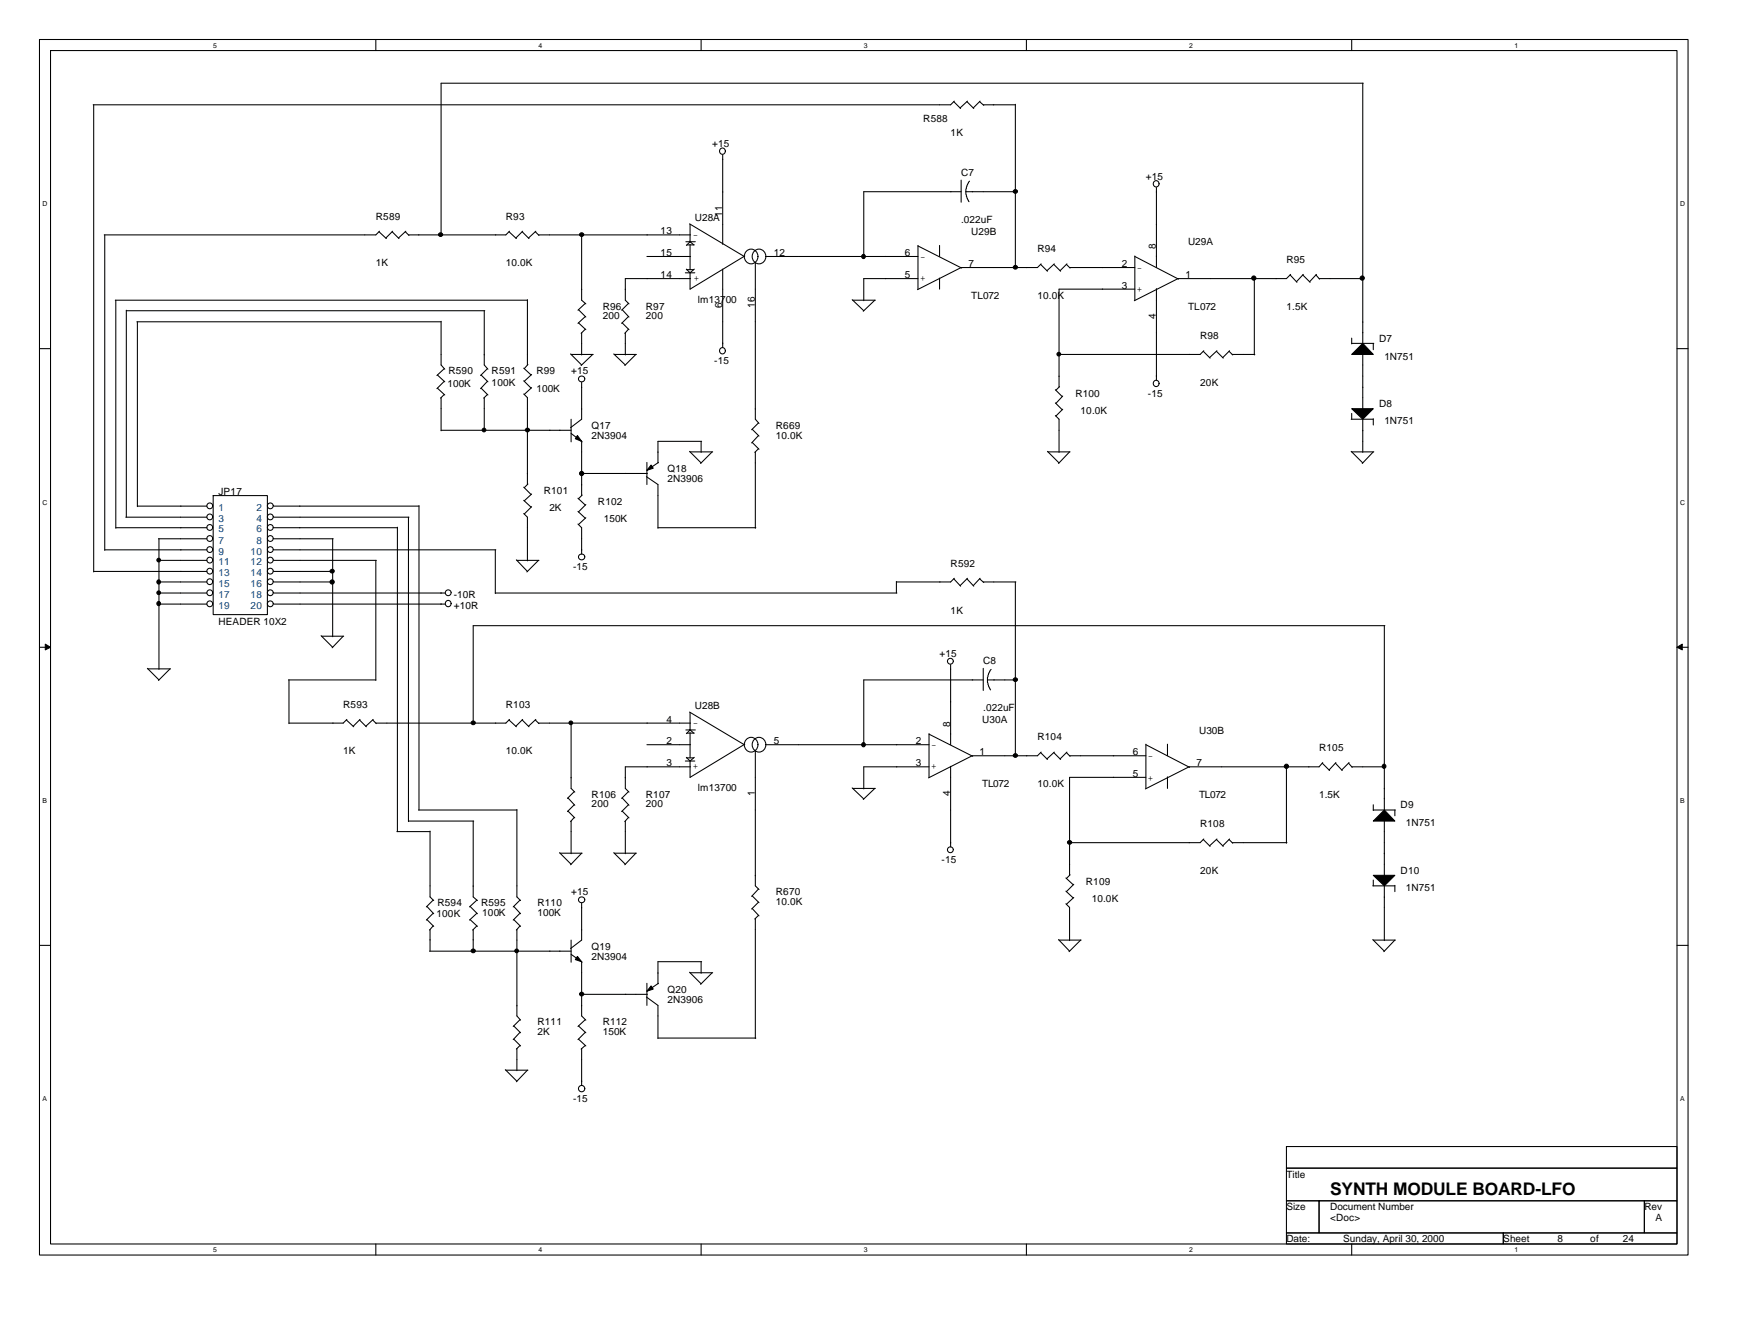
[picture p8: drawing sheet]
<svg xmlns="http://www.w3.org/2000/svg" width="279mm" height="216mm" viewBox="0 0 279 216" stroke-linecap="round" stroke-linejoin="round" font-family="sans-serif">
<g fill="none" stroke="#000" stroke-width=".17">
<path d="M6.3 6.3h265.2v195.5h-265.2zM8.1 8.1h261.6v191.9h-261.6zM15.1 16.8v75.1M60.5 6.3v1.8M112.8 6.3v1.8M153.4 16.3l1.1 1.1M153.5 16.3l-.6 .5h-137.9M155.5 16.3l1.1 1.1M155.6 16.3l-1.2 1.1M157.6 16.3l.6 .6M157.6 16.3l-1.1 1.1M158.2 16.8h5.1"/>
<path d="M163.3 16.8v26.3M165.1 6.3v1.8M217.4 6.3v1.8M219.2 13.4v41.8M219.3 13.4h-148.3v24.4M16.8 37.8v50.7M61 37.3l1.1 1.1M61 37.2l-.5 .6h-43.7M63.1 37.3l1.1 1.1M63.2 37.2l-1.1 1.1M65.2 37.3l.6 .5M65.3 37.2l-1.2 1.1"/>
<path d="M81.9 37.3l1.2 1.1M82 37.2l-.6 .6h-15.7M84 37.3l1.1 1.1M84.1 37.2l-1.1 1.1M86.1 37.3l.6 .5M86.2 37.2l-1.2 1.1M86.6 37.8h24.5M93.6 37.8v10.5l.6 .6M110.3 38.9h1.5M110.5 39.4h1.2M110.9 36l8.8 5.2M110.9 38.8l.7 .6"/>
<path d="M111 36.1v2.8M111 39.3v4M111 38.9l-.6 .6M116.2 24.9v14.4M147.7 39.5v7M147.7 39.5l7 3.6M151.1 39.5v1.7M154.6 29v3.5M154.6 30.8h-15.7v10.5M155.4 30.8v.8l.5 .8M155.4 30.8h8M156 29.1l-.5 .7-.1 1"/>
<path d="M186 30.1v12.9M6.3 56h1.8M18.5 48.3h66.3M18.6 48.3v36.6M20.3 49.9v33.2M20.3 50h57.7M22 51.7h49M22.1 51.7v29.7M71 51.6v7.1l.5 .7M71.5 59.3l-1.2 1.1M77.9 50v8.7l.6 .7M78.4 59.3l-1.1 1.1"/>
<path d="M84.2 59.2l1.2 1.1M84.8 48.2v10.5M84.9 58.6l-.6 .7M91.8 56.9l1.8 1.8M91.9 57h3.5M93 49.8l1.2 1.2M93 51.9l1.2 1.1M93.6 53.5v3.6M94.1 48.8l-1.1 1.1M94.1 50.9l-1.1 1.1M94.1 52.9l-.6 .7M95.3 57l-1.8 1.8"/>
<path d="M98.7 56.9l1.9 1.8M98.8 57h3.6M100.1 49.8l1.1 1.2M100.1 51.9l1.1 1.1M100.6 53.5v3.6M101.1 48.8l-1.1 1.1M101.1 50.9l-1.1 1.1M101.1 52.9l-.6 .7M102.3 57l-1.8 1.8M104.1 41.2h7M110.2 43.9h1.6M110.4 43.3l.6 .6 .7-.6"/>
<path d="M110.4 43.3h1.2M111.1 44.8h-10.5v3.5l.6 .6M116.2 43.3v12.6M119.8 41.1l-8.8 5.4v-2.7M120.2 40.3a1.14 1.14 0 0 1 1.7 .9 1.14 1.14 0 0 1-1.7 1 1.24 1.24 0 0 1 0-1.9zM121.4 40.3a1.14 1.14 0 0 1 1.8 .9 1.14 1.14 0 0 1-1.8 1 1.24 1.24 0 0 1 0-1.9zM121.5 42.2v25.2l.6 .7M123.3 41.2h24.4M137.1 48.2l1.8 1.8M137.2 48.3h3.6M140.7 48.3l-1.8 1.7M147.7 44.8h-8.8v3.5"/>
<path d="M151.1 44.7v1.8M167.4 42.5l1.1 1.1M167.5 42.4l-.6 .6h-12.3l-7 3.6M169.5 42.5l1.1 1.1M169.6 42.4l-1.2 1.1M171.5 42.5l.6 .6M171.6 42.4l-1.1 1.1M172 43h10.5M182.5 41.1v7.2M182.5 41.2l7.1 3.7M182.5 46.5h-12.2v15.7M186 46.4v14.7"/>
<path d="M193.5 56.5l1.1 1.1M193.6 56.4l-.6 .6h-22.7M195.7 56.5l1.1 1.1M195.7 56.4l-1.1 1.1M197.7 56.5l.6 .6M197.8 56.4l-1.1 1.1M198.2 57h3.6M201.8 44.8v12.3M207.5 44.2l1.1 1.2M207.6 44.1l-.7 .7h-17.4l-7 3.5M209.5 44.2l1.2 1.2M209.6 44.1l-1.1 1.2"/>
<path d="M211.7 44.2l.6 .7M211.8 44.1l-1.1 1.2M212.2 44.8h7.1M217.4 54.4v.9M217.4 55.2h3.6M219.2 56.9v8.9M220.9 55.2v1M269.7 56h1.8M34.3 79.7h8.7v19.1h-8.7zM70.4 60.3l1.1 1.1M70.4 62.4l1.1 1.1M71 63.9v5.4"/>
<path d="M71 69.2h20.9M71.5 61.3l-1.2 1.2M71.5 63.4l-.6 .6M77.4 60.3l1.1 1.1M77.4 62.4l1.1 1.1M77.9 63.9v5.4M78.4 61.3l-1.1 1.2M78.4 63.4l-.6 .6M84.2 78.3l1.2 1.2M84.2 63.3l.6 .6v14M84.2 61.2l1.2 1.2M84.9 77.8l-.6 .6"/>
<path d="M85.5 79.4l-1.2 1.1M85.5 62.3l-1.2 1.1M85.5 60.2l-1.2 1.1M91.9 67.4v3.6M91.9 69.7l1.7 1.3M93.6 61.5v5.9l-1.8 1.3M93.6 71v8.7M93.6 76.1h10.5M93.6 79.6l-.6 .6M94.1 60.9a.48 .48 0 0 0-.5-.5 .48 .48 0 0 0-.5 .5 .48 .48 0 0 0 .5 .5l.4-.2 .1-.3M104 76.6l1.8 1.3v7M104.1 74.3v3.6"/>
<path d="M105.9 74.3l-1.8 1.3M110.9 72.6l1.9 1.8M111 72.6h3.6M112.8 71v1.7M112.9 71h-7.1v3.4M114.6 72.6l-1.9 1.9M121 69l1.1 1.1M121 71.1l1.1 1.1M121.5 72.6v12.3M122 68l-1.1 1.1M122 70l-1.1 1.2M122 72.1l-.6 .6"/>
<path d="M168.5 72.6l1.8 1.8M168.6 72.6h3.5M169.8 66.8l.5 .6v5.3M169.8 64.8l1.1 1.1M169.8 62.7l1.1 1.1M170.4 62.1l-.6 .6M170.9 65.8l-1.1 1.1M170.9 63.7l-1.1 1.2M172 72.6l-1.7 1.9M217.3 72.6l1.9 1.8M217.3 67.4h3.6M217.4 66.5v.9"/>
<path d="M217.4 72.6h3.6M219.2 67.4v5.3M220.9 72.6l-1.8 1.9M220.9 67.3v1M15.1 91.9h18.2M16.8 88.4h16.5M18.6 84.8h14.7M20.2 83.1h13.1M22.1 81.4h11.2M25.5 90.1h7.8M25.5 97.1h7.8M25.5 95.3h7.8"/>
<path d="M25.5 93.6h7.8M25.5 86.6h7.8M25.6 86.6v21M34.2 81.3a.47 .47 0 0 0-.7-.4 .47 .47 0 0 0 0 .8 .47 .47 0 0 0 .7-.4M34.2 83.1a.47 .47 0 0 0-.7-.4 .47 .47 0 0 0 0 .8 .47 .47 0 0 0 .7-.4M34.2 84.8a.47 .47 0 0 0-.7-.4 .47 .47 0 0 0 0 .8 .47 .47 0 0 0 .7-.4M34.2 86.5a.47 .47 0 0 0-.7-.3 .47 .47 0 0 0 0 .8 .47 .47 0 0 0 .7-.4M34.2 88.3a.47 .47 0 0 0-.7-.4 .47 .47 0 0 0 0 .8 .47 .47 0 0 0 .7-.4M34.2 90a.47 .47 0 0 0-.7-.4 .47 .47 0 0 0 0 .8 .47 .47 0 0 0 .7-.4M34.2 91.8a.47 .47 0 0 0-.7-.4 .47 .47 0 0 0 0 .8 .47 .47 0 0 0 .7-.4M34.2 93.5a.47 .47 0 0 0-.7-.4 .47 .47 0 0 0 0 .8 .47 .47 0 0 0 .7-.4M34.2 95.2a.47 .47 0 0 0-.7-.3 .47 .47 0 0 0 0 .8 .47 .47 0 0 0 .7-.4"/>
<path d="M34.2 97a.47 .47 0 0 0-.7-.4 .47 .47 0 0 0 0 .8 .47 .47 0 0 0 .7-.3M43.9 81.3a.47 .47 0 0 0-.7-.4 .47 .47 0 0 0 0 .8 .47 .47 0 0 0 .7-.4M43.9 83.1a.47 .47 0 0 0-.7-.4 .47 .47 0 0 0 0 .8 .47 .47 0 0 0 .7-.4M43.9 84.8a.47 .47 0 0 0-.7-.4 .47 .47 0 0 0 0 .8 .47 .47 0 0 0 .7-.4M43.9 86.5a.47 .47 0 0 0-.7-.3 .47 .47 0 0 0 0 .8 .47 .47 0 0 0 .7-.4M43.9 88.3a.47 .47 0 0 0-.7-.4 .47 .47 0 0 0 0 .8 .47 .47 0 0 0 .7-.4M43.9 90a.47 .47 0 0 0-.7-.4 .47 .47 0 0 0 0 .8 .47 .47 0 0 0 .7-.4M43.9 91.8a.47 .47 0 0 0-.7-.4 .47 .47 0 0 0 0 .8 .47 .47 0 0 0 .7-.4M43.9 93.5a.47 .47 0 0 0-.7-.4 .47 .47 0 0 0 0 .8 .47 .47 0 0 0 .7-.4M43.9 95.2a.47 .47 0 0 0-.7-.3 .47 .47 0 0 0 0 .8 .47 .47 0 0 0 .7-.4M43.9 97a.47 .47 0 0 0-.7-.4 .47 .47 0 0 0 0 .8 .47 .47 0 0 0 .7-.3M44 90.1h16.5"/>
<path d="M44 97.1h27.6M44 95.3h27.6M44 93.6h9.6M44 81.4h23.4M44 83.1h21.8M44 84.8h19.9M44 86.6h9.6M44 88.4h35.8M44 91.9h9.6M53.5 86.6v15.8M60.5 90.1v19.3M63.9 84.8v48.9"/>
<path d="M65.7 83.1v49M67.4 81.3v48.9M72.6 95.2a.47 .47 0 0 0-.7-.3 .47 .47 0 0 0 0 .8 .47 .47 0 0 0 .7-.4M79.7 95.3h64.6M79.7 88.4v7M83.1 90l1.7 1.9M83.1 90.1h3.6M84.2 82.5l.6 .6v7.1M84.2 80.4l1.2 1.1M85.5 81.4l-1.2 1.2M86.6 90.1l-1.8 1.8M93 84.2l.6 .6v4.3"/>
<path d="M93 82.2l1.1 1.1M93 80.1l1.1 1.1M94.1 89.5a.48 .48 0 0 0-.5-.5 .48 .48 0 0 0-.5 .5 .48 .48 0 0 0 .5 .5l.2-.1 .3-.4M94.2 83.2l-1.2 1.1M94.2 81.1l-1.2 1.2M105.8 84.8h15.8M144.2 93.5v1.8M153.4 93l1.1 1.2M153.5 93l-.6 .6h-8.7M155.5 93l1.1 1.2M155.6 93l-1.2 1.1M157.6 93l.6 .6"/>
<path d="M157.6 93l-1.1 1.1M158.2 93.6h5.2M163.3 93.6v28M6.3 104.1h1.8M23.7 107.4l1.9 1.9M23.8 107.5h3.6M27.3 107.5l-1.8 1.9M46.4 109.3h14.1M46.5 109.3v7M51.6 102.2l1.9 1.9M51.7 102.3h3.6M55.2 102.3l-1.8 1.8"/>
<path d="M55.7 115.7l1.2 1.1M55.8 115.7l-.6 .5h-8.7M57.8 115.7l1.1 1.1M57.9 115.7l-1.1 1.1M59.9 115.7l.6 .6M60 115.7l-1.2 1.1M81.9 115.7l1.2 1.1M82 115.7l-.6 .5h-20.9M84 115.7l1.1 1.1M84.1 115.7l-1.1 1.1M86.1 115.7l.6 .6M86.2 115.7l-1.2 1.1"/>
<path d="M86.6 116.2h24.5M91.9 116.2v10.5l.6 .6M104.1 119.7h7M110.3 117.3h1.5M110.5 117.9h1.2M110.9 114.5l8.8 5.2M110.9 117.3l.7 .6M111 114.6v2.8M111 117.8v4M111 117.3l-.6 .6M119.8 119.6l-8.8 5.4v-2.7M120.2 118.8a1.14 1.14 0 0 1 1.7 .9 1.14 1.14 0 0 1-1.7 1 1.24 1.24 0 0 1 0-1.9z"/>
<path d="M121.4 118.8a1.14 1.14 0 0 1 1.8 .9 1.14 1.14 0 0 1-1.8 1 1.24 1.24 0 0 1 0-1.9zM123.3 119.7h26.1M149.4 117.9v7.1M149.4 118l7.1 3.6M152.9 106.8v12.9M153.3 106.3a.47 .47 0 0 0-.7-.4 .47 .47 0 0 0 0 .8 .47 .47 0 0 0 .7-.4M158.2 107.4v3.6M158.2 109.3h-19.3v10.5M158.8 109.3l.1 .8 .4 .8M158.8 109.3h4.6M159.4 107.6l-.4 .7-.2 1M184.3 119.6v7.1"/>
<path d="M184.3 119.7l7 3.7M187.8 119.6v1.9M222.7 100.6v29.6M222.8 100.6h-146.7v15.7M269.7 104.1h1.8M63.8 133.7h5.4M65.7 132h10.5M67.3 130.2h15.8M69.2 133.6v10.6l.6 .6M76.1 132v12.2l.7 .6M83.1 130.1v14.1l.6 .6M90 137.1l1.9 1.8"/>
<path d="M90.1 137.2h3.5M91.4 128.3l1.1 1.2M91.4 130.4l1.1 1.1M91.9 132v5.2M92.4 127.3l-1.1 1.1M92.4 129.4l-1.1 1.1M92.4 131.4l-.6 .7M93.6 137.2l-1.8 1.8M98.7 137.1l1.9 1.8M98.8 137.2h3.6M100.1 128.3l1.1 1.2M100.1 130.4l1.1 1.1"/>
<path d="M100.6 132v5.2M101.1 127.3l-1.1 1.1M101.1 129.4l-1.1 1.1M101.1 131.4l-.6 .7M102.3 137.2l-1.8 1.8M110.2 122.3h1.6M110.4 121.8l.6 .5 .7-.5M110.4 121.8h1.2M111.1 123.3h-10.5v3.4l.6 .6M121.5 120.7v21.7l.6 .6M137.1 126.7l1.8 1.7M137.2 126.7h3.6"/>
<path d="M140.7 126.7l-1.8 1.8M149.4 123.3h-10.5v3.5M152.9 123.2v12.9M153.3 136.6a.47 .47 0 0 0-.7-.4 .47 .47 0 0 0 0 .8 .47 .47 0 0 0 .7-.4M167.4 121l1.1 1.1M167.5 120.9l-.6 .6h-10.5l-7 3.6M169.5 121l1.1 1.1M169.6 120.9l-1.2 1.1M171.5 121l.6 .6M171.6 120.9l-1.1 1.1M172 121.5h12.3M184.3 125h-12.3v15.7"/>
<path d="M187.8 124.9v1.8M193.5 135l1.1 1.1M193.6 134.9l-.6 .6h-21M195.7 135l1.1 1.1M195.7 134.9l-1.1 1.1M197.7 135l.6 .6M197.8 134.9l-1.1 1.1M198.2 135.5h8.8M206.9 123.3v12.3M212.7 122.7l1.2 1.2M212.8 122.6l-.6 .7h-20.9l-7.1 3.5M214.8 122.7l1.1 1.2"/>
<path d="M214.9 122.6l-1.1 1.2M216.9 122.7l.6 .7M217 122.6l-1.2 1.2M217.4 123.3h5.4M220.9 129.4v.9M220.9 130.2h3.6M222.7 131.9v8.9M224.4 130.2v.9M6.3 152h1.8M68.7 145.7l1.1 1.2M68.7 147.8l1.1 1.1M69.1 152.9h22.8"/>
<path d="M69.2 149.4v3.5M69.7 144.7l-1.1 1.1M69.7 146.8l-1.1 1.1M69.7 148.8l-.6 .7M75.6 145.7l1.2 1.2M75.6 147.8l1.2 1.1M76.1 149.4v3.5M76.7 144.7l-1.2 1.1M76.7 146.8l-1.2 1.1M76.7 148.8l-.7 .7M82.6 145.7l1.1 1.2M82.6 147.8l1.1 1.1"/>
<path d="M83.1 149.4v13.9l.6 .7M83.7 144.7l-1.2 1.1M83.7 146.8l-1.2 1.1M83.7 148.8l-.6 .7M91.9 153.4l1.7 1.3M91.9 151.1v3.6M93.6 145.2v5.9l-1.8 1.4M93.6 154.6v8.7l.6 .7M93.6 159.9h10.5M94.1 144.6a.48 .48 0 0 0-.5-.4 .48 .48 0 0 0-.5 .4 .48 .48 0 0 0 .5 .5h.2l.3-.4M104.1 158.1v3.5M105.9 158.1l-1.8 1.2"/>
<path d="M110.9 156.3l1.9 1.9M111 156.4h3.6M112.8 154.6v1.9M112.9 154.6h-7.1v3.6M114.6 156.4l-1.9 1.8M121 144l1.1 1.1M121 146l1.1 1.2M121.5 147.7v19.3M122 142.9l-1.1 1.2M122 145l-1.1 1.1M122 147.2l-.6 .5M170.3 151l1.7 1.9"/>
<path d="M170.3 151.1h3.6M171.4 145.3l.6 .6v5.3M171.4 143.3l1.2 1.1M171.4 141.1l1.2 1.1M172.1 140.6l-.6 .6M172.7 144.3l-1.2 1.1M172.7 142.2l-1.2 1.1M173.8 151.1l-1.8 1.9M220.8 151l1.9 1.9M220.8 142.4h3.6M220.9 151.1h3.6M220.9 141.5v.9"/>
<path d="M222.7 142.4v8.8M224.4 151.1l-1.8 1.9M224.4 142.3v1M269.7 152h1.8M81.3 172l1.8 1.8M81.4 172h3.5M82.6 164.9l1.1 1.1M82.6 167l1.1 1.1M83.1 168.6v3.5M83.7 163.9l-1.2 1.1M83.7 165.9l-1.2 1.2M83.7 168.1l-.6 .6"/>
<path d="M84.8 172l-1.7 1.9M93 164.9l1.2 1.1M93 167l1.2 1.1M93.6 168.6v5.9M94.1 163.9l-1.1 1.1M94.1 165.9l-1.1 1.2M94.1 168.1l-.6 .6M104 160.3l1.8 1.3v5.4M105.8 166.9h15.8M60.5 200v1.8M112.8 200v1.8M165.1 200v1.8"/>
<path d="M206.9 184.3h62.8v3.5h-62.8zM206.9 187.8h62.8v5.2h-62.8zM206.9 193h5.3v5.2h-5.3zM206.9 198.2h34.9v1.8h-34.9zM212.2 193h52.3v5.2h-52.3zM217.4 200v1.8M241.8 198.2h27.9v1.8h-27.9zM264.5 193h5.2v5.2h-5.2z"/>
<circle cx="116.2" cy="24.3" r=".49"/>
<circle cx="185.9" cy="29.5" r=".49"/>
<circle cx="116.2" cy="56.4" r=".49"/>
<circle cx="185.9" cy="61.6" r=".49"/>
<circle cx="72.1" cy="97" r=".49"/>
<circle cx="93.6" cy="175" r=".51"/>
</g>
<g fill="#000" stroke="#000" stroke-width=".16">
<path d="M7.3 103.5l.8 .6-.8 .4z" fill-rule="evenodd"/>
<path d="M269.7 104.1l.9-.6v1z" fill-rule="evenodd"/>
</g>
<g fill="#000" stroke="#000" stroke-width=".17">
<path d="M219.2 55.2l1.7 1.8h-3.5z" fill-rule="evenodd"/>
<path d="M92.9 70l.7 1-1.1-.5z" fill-rule="evenodd"/>
<path d="M104.7 74.8l.4 .5-1 .3z" fill-rule="evenodd"/>
<path d="M217.4 65.7h3.5l-1.7 1.7z" fill-rule="evenodd"/>
<path d="M220.9 132l1.8-1.8 1.7 1.8z" fill-rule="evenodd"/>
<path d="M92.9 153.8l.7 .8-1.1-.3z" fill-rule="evenodd"/>
<path d="M104.7 158.5l.4 .5-1 .3z" fill-rule="evenodd"/>
<path d="M220.9 140.7h3.5l-1.7 1.7z" fill-rule="evenodd"/>
</g>
<g fill="#000" stroke="#000" stroke-width=".17">
<circle cx="70.9" cy="37.7" r=".32"/>
<circle cx="93.6" cy="37.7" r=".32"/>
<circle cx="163.3" cy="30.8" r=".32"/>
<circle cx="138.9" cy="41.2" r=".32"/>
<circle cx="163.3" cy="43" r=".32"/>
<circle cx="170.3" cy="56.9" r=".3"/>
<circle cx="201.7" cy="44.7" r=".34"/>
<circle cx="219.1" cy="44.7" r=".34"/>
<circle cx="77.9" cy="69.1" r=".3"/>
<circle cx="84.9" cy="69.1" r=".32"/>
<circle cx="93.6" cy="76.1" r=".34"/>
<circle cx="25.5" cy="97" r=".32"/>
<circle cx="25.5" cy="93.6" r=".32"/>
<circle cx="25.5" cy="90" r=".3"/>
<circle cx="25.5" cy="95.3" r=".3"/>
<circle cx="53.4" cy="93.6" r=".34"/>
<circle cx="53.4" cy="91.8" r=".32"/>
<circle cx="76.1" cy="116.2" r=".32"/>
<circle cx="91.8" cy="116.2" r=".3"/>
<circle cx="138.9" cy="119.7" r=".32"/>
<circle cx="163.3" cy="109.3" r=".32"/>
<circle cx="163.3" cy="121.5" r=".32"/>
<circle cx="172.1" cy="135.4" r=".32"/>
<circle cx="206.9" cy="123.2" r=".34"/>
<circle cx="222.6" cy="123.2" r=".32"/>
<circle cx="76.1" cy="152.9" r=".32"/>
<circle cx="83.1" cy="152.9" r=".3"/>
<circle cx="93.6" cy="159.8" r=".32"/>
</g>
<text font-size="2.8" x="214" y="192.1">SYNTH MODULE BOARD-LFO</text>
<g font-size="1.6">
<text x="114.6" y="23.6">+15</text>
<text x="148.5" y="19.6">R588</text>
<text x="152.9" y="21.8">1K</text>
<text x="154.6" y="28.3">C7</text>
<text x="184.3" y="28.9">+15</text>
<text x="60.5" y="35.3">R589</text>
<text x="81.4" y="35.3">R93</text>
<text x="111.8" y="35.5">U28A</text>
<text x="116.2" y="34.9" transform="rotate(-90 116.2 34.9)">11</text>
<text x="154.6" y="35.8">.022uF</text>
<text x="106.3" y="37.7">13</text>
<text x="106.3" y="41.1">15</text>
<text x="111.4" y="38.3">-</text>
<text x="124.5" y="41.1">12</text>
<text x="145.5" y="41.1">6</text>
<text x="148" y="41.7">-</text>
<text x="156.2" y="37.8">U29B</text>
<text x="166.9" y="40.6">R94</text>
<text x="185.9" y="40" transform="rotate(-90 185.9 40)">8</text>
<text x="191.1" y="39.5">U29A</text>
<text x="60.5" y="42.8">1K</text>
<text x="81.4" y="42.8">10.0K</text>
<text x="106.3" y="44.7">14</text>
<text x="111.6" y="45.2">+</text>
<text x="145.5" y="44.7">5</text>
<text x="148" y="45.2">+</text>
<text x="155.8" y="42.9">7</text>
<text x="180.4" y="42.9">2</text>
<text x="180.4" y="46.4">3</text>
<text x="182.9" y="47">+</text>
<text x="182.9" y="43.5">-</text>
<text x="190.7" y="44.7">1</text>
<text x="206.9" y="42.2">R95</text>
<text x="96.9" y="49.8">R96</text>
<text x="96.9" y="51.3">200</text>
<text x="103.9" y="49.8">R97</text>
<text x="103.9" y="51.3">200</text>
<text x="112.3" y="48.7">lm13700</text>
<text x="116.2" y="49.4" transform="rotate(-90 116.2 49.4)">6</text>
<text x="121.4" y="49.4" transform="rotate(-90 121.4 49.4)">16</text>
<text x="156.2" y="48">TL072</text>
<text x="166.9" y="48">10.0K</text>
<text x="185.9" y="51.2" transform="rotate(-90 185.9 51.2)">4</text>
<text x="191.1" y="49.8">TL072</text>
<text x="206.9" y="49.8">1.5K</text>
<text x="114.9" y="58.5">-15</text>
<text x="193" y="54.4">R98</text>
<text x="221.8" y="55">D7</text>
<text x="222.7" y="57.8">1N751</text>
<text x="72" y="62.1">100K</text>
<text x="72.1" y="60.2">R590</text>
<text x="79.1" y="60.2">R591</text>
<text x="79.1" y="62">100K</text>
<text x="86.3" y="60.2">R99</text>
<text x="86.3" y="63">100K</text>
<text x="91.9" y="60.2">+15</text>
<text x="173" y="63.8">R100</text>
<text x="184.7" y="63.8">-15</text>
<text x="193" y="62">20K</text>
<text x="221.8" y="65.4">D8</text>
<text x="95.2" y="68.9">Q17</text>
<text x="95.2" y="70.5">2N3904</text>
<text x="124.8" y="68.9">R669</text>
<text x="124.8" y="70.5">10.0K</text>
<text x="173.8" y="66.5">10.0K</text>
<text x="222.7" y="68.2">1N751</text>
<text x="107.4" y="75.9">Q18</text>
<text x="107.4" y="77.5">2N3906</text>
<text x="35.1" y="79.6">JP17</text>
<text x="87.5" y="79.4">R101</text>
<text x="88.4" y="82.2">2K</text>
<text x="96.2" y="81.2">R102</text>
<text x="97.1" y="84">150K</text>
<text x="92.2" y="91.6">-15</text>
<text x="152.9" y="91.1">R592</text>
<text x="35.1" y="100.5">HEADER 10X2</text>
<text x="73" y="97.9">+10R</text>
<text x="73" y="96.2">-10R</text>
<text x="152.9" y="98.6">1K</text>
<text x="151.1" y="105.6">+15</text>
<text x="158.2" y="106.8">C8</text>
<text x="55.2" y="113.8">R593</text>
<text x="81.4" y="113.8">R103</text>
<text x="111.8" y="114">U28B</text>
<text x="107.2" y="116.2">4</text>
<text x="107.2" y="119.6">2</text>
<text x="111.4" y="116.8">-</text>
<text x="124.5" y="119.6">5</text>
<text x="147.3" y="119.6">2</text>
<text x="152.8" y="116.8" transform="rotate(-90 152.8 116.8)">8</text>
<text x="158" y="116.2">U30A</text>
<text x="158.2" y="114.3">.022uF</text>
<text x="166.9" y="119">R104</text>
<text x="192.9" y="117.9">U30B</text>
<text x="55.2" y="121.2">1K</text>
<text x="81.4" y="121.2">10.0K</text>
<text x="107.2" y="123.2">3</text>
<text x="111.4" y="123.7">+</text>
<text x="147.3" y="123.2">3</text>
<text x="149.8" y="123.7">+</text>
<text x="149.8" y="120.2">-</text>
<text x="157.6" y="121.4">1</text>
<text x="182.2" y="121.4">6</text>
<text x="182.2" y="124.9">5</text>
<text x="184.7" y="125.5">+</text>
<text x="184.7" y="122">-</text>
<text x="192.4" y="123.2">7</text>
<text x="212.2" y="120.7">R105</text>
<text x="95.2" y="128.3">R106</text>
<text x="95.2" y="129.8">200</text>
<text x="103.9" y="128.3">R107</text>
<text x="103.9" y="129.8">200</text>
<text x="112.3" y="127.2">lm13700</text>
<text x="121.4" y="127.9" transform="rotate(-90 121.4 127.9)">1</text>
<text x="152.8" y="127.9" transform="rotate(-90 152.8 127.9)">4</text>
<text x="158" y="126.5">TL072</text>
<text x="166.9" y="126.5">10.0K</text>
<text x="192.9" y="128.3">TL072</text>
<text x="212.2" y="128.3">1.5K</text>
<text x="225.3" y="130">D9</text>
<text x="193" y="132.9">R108</text>
<text x="226.1" y="132.8">1N751</text>
<text x="91.9" y="143.9">+15</text>
<text x="124.8" y="143.9">R670</text>
<text x="151.5" y="138.7">-15</text>
<text x="174.7" y="142.2">R109</text>
<text x="193" y="140.5">20K</text>
<text x="225.3" y="140.5">D10</text>
<text x="226.1" y="143.3">1N751</text>
<text x="70.2" y="147.4">100K</text>
<text x="70.4" y="145.7">R594</text>
<text x="77.4" y="145.7">R595</text>
<text x="77.6" y="147.2">100K</text>
<text x="86.4" y="145.7">R110</text>
<text x="86.4" y="147.2">100K</text>
<text x="124.8" y="145.5">10.0K</text>
<text x="175.6" y="145">10.0K</text>
<text x="95.2" y="152.7">Q19</text>
<text x="95.2" y="154.3">2N3904</text>
<text x="107.4" y="159.7">Q20</text>
<text x="107.4" y="161.2">2N3906</text>
<text x="86.4" y="164.8">R111</text>
<text x="86.4" y="166.5">2K</text>
<text x="96.9" y="164.8">R112</text>
<text x="96.9" y="166.5">150K</text>
<text x="92.2" y="177.1">-15</text>
<text x="206.9" y="189.3">Title</text>
<text x="206.9" y="194.6">Size</text>
<text x="214" y="194.6">Document Number</text>
<text x="214" y="196.3">&lt;Doc&gt;</text>
<text x="264.5" y="194.6">Rev</text>
<text x="266.3" y="196.3">A</text>
<text x="206.9" y="199.7">Date:</text>
<text x="216.1" y="199.7">Sunday, April 30, 2000</text>
<text x="241.8" y="199.7">Sheet</text>
<text x="250.5" y="199.7">8</text>
<text x="255.8" y="199.7">of</text>
<text x="261" y="199.7">24</text>
</g>
<g font-size="1.6" fill="#004080">
<text x="35.1" y="82.1">1</text>
<text x="35.1" y="83.9">3</text>
<text x="41.2" y="82.1">2</text>
<text x="41.2" y="83.9">4</text>
<text x="35.1" y="85.6">5</text>
<text x="35.1" y="87.4">7</text>
<text x="35.1" y="89.2">9</text>
<text x="40.3" y="89.2">10</text>
<text x="41.2" y="85.6">6</text>
<text x="41.2" y="87.4">8</text>
<text x="35.1" y="90.8">11</text>
<text x="35.1" y="92.6">13</text>
<text x="35.1" y="94.3">15</text>
<text x="40.3" y="90.8">12</text>
<text x="40.3" y="92.6">14</text>
<text x="40.3" y="94.3">16</text>
<text x="35.1" y="96.1">17</text>
<text x="35.1" y="97.9">19</text>
<text x="40.3" y="96.1">18</text>
<text x="40.3" y="97.9">20</text>
</g>
<g font-size="1.1">
<text x="34.3" y="7.7">5</text>
<text x="86.6" y="7.7">4</text>
<text x="138.9" y="7.7">3</text>
<text x="191.3" y="7.7">2</text>
<text x="243.6" y="7.7">1</text>
<text x="6.9" y="33.2">D</text>
<text x="270.3" y="33.2">D</text>
<text x="6.9" y="81.1">C</text>
<text x="270.3" y="81.1">C</text>
<text x="6.9" y="129.1">B</text>
<text x="270.3" y="129.1">B</text>
<text x="6.9" y="177">A</text>
<text x="270.3" y="177">A</text>
<text x="34.3" y="201.3">5</text>
<text x="86.6" y="201.3">4</text>
<text x="138.9" y="201.3">3</text>
<text x="191.3" y="201.3">2</text>
<text x="243.6" y="201.3">1</text>
</g>
</svg>
